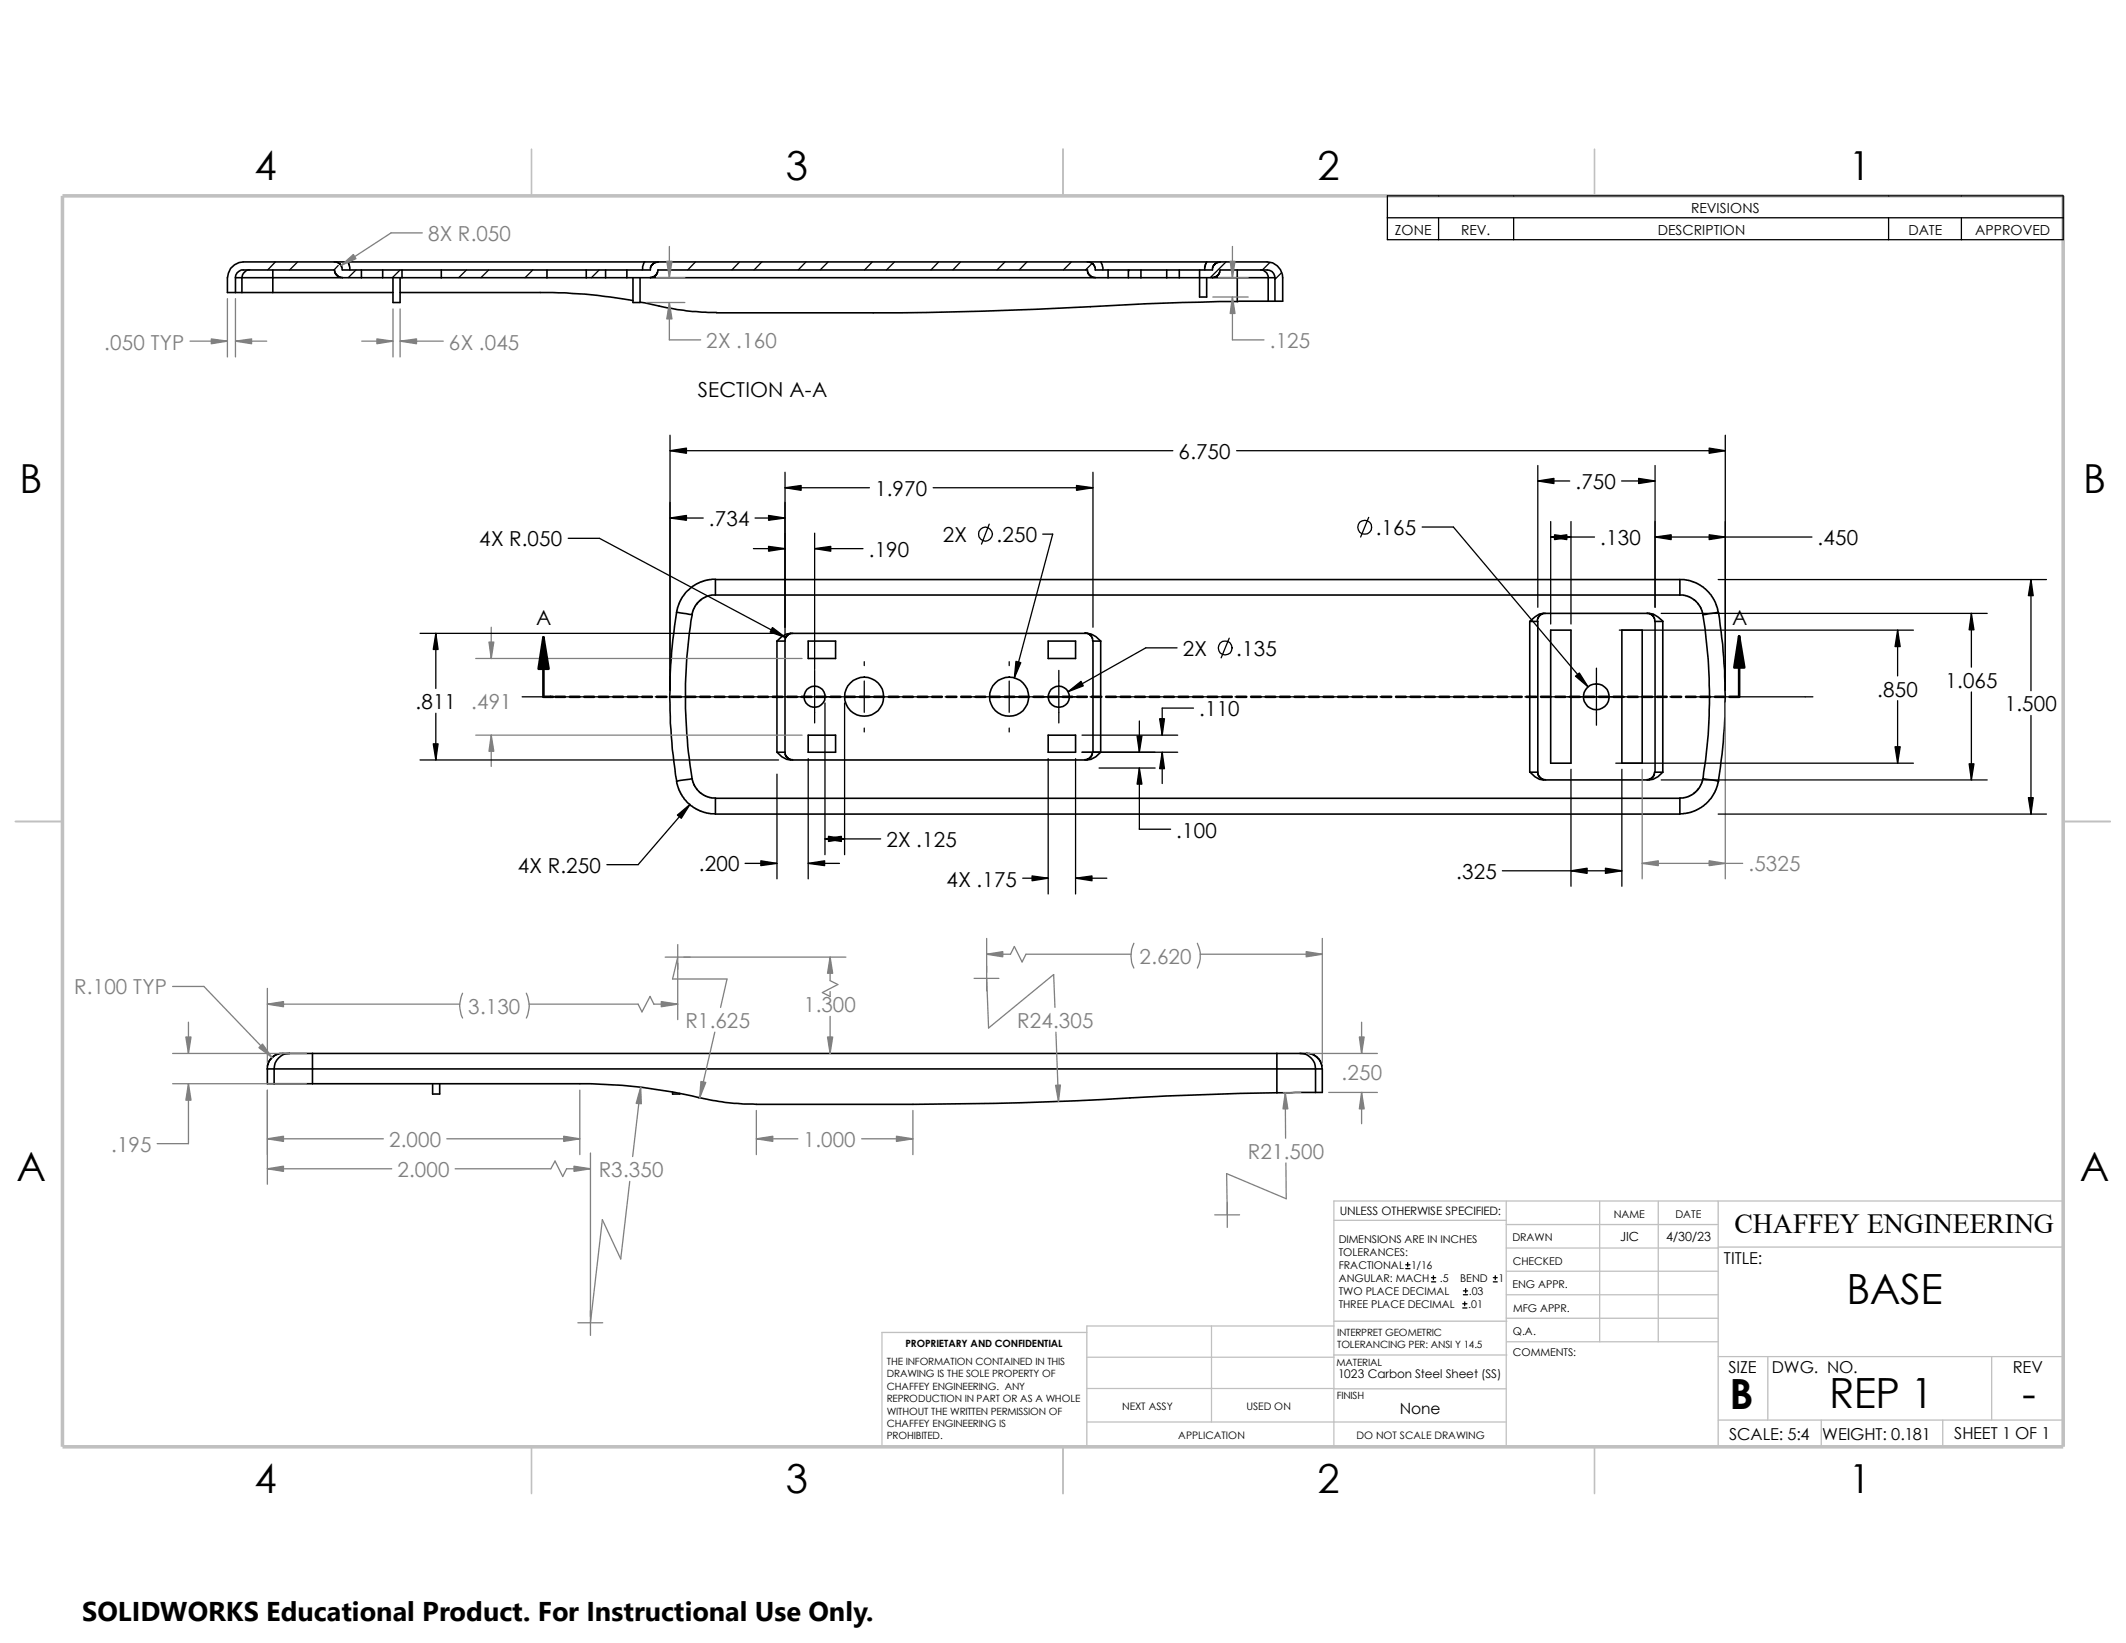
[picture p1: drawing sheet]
<svg xmlns="http://www.w3.org/2000/svg" width="279mm" height="216mm" viewBox="0 0 279 216" stroke-linecap="round" stroke-linejoin="round" font-family="sans-serif">
<g fill="none" stroke="#c0c0c0" stroke-width=".17">
<path d="M198 157.8v32.3M210.2 157.8v18.5M217.9 157.8v18.5M225.8 157.8v32.3M271.1 157.8h-95.8v32.3M142.8 175.1h-26.9v15M142.8 178.4h32.5M159.2 174.2v12.7M175.3 160.4h22.7M175.3 174.2h-32.5v15.9M175.3 178.1h22.7M175.3 173.6h22.7"/>
<path d="M198 160.9h27.8M198 164h27.8M198 167h27.8M198 173.2h27.8M198 170.1h27.8M198 176.3h27.8M225.8 163.9h45.3M225.8 178.3h45.3M232.3 178.3v8.3M261.7 178.3v8.3M142.8 182.5h32.5M142.8 186.9h55.2"/>
<path d="M175.3 182.5h22.7M225.8 186.6h45.3M239.4 186.6v3.5M255.3 186.6v3.5"/>
</g>
<path d="M69.8 19.6v6.1M139.7 19.6v6.1M209.5 19.6v6.1M2 107.9h6.2M271.1 107.9h6.2M69.8 190.1v6.2M139.7 190.1v6.2M209.5 190.1v6.2" fill="none" stroke="#c0c0c0" stroke-width=".21"/>
<path d="M8.2 25.7h262.9v164.4h-262.9z" fill="none" stroke="#c0c0c0" stroke-width=".47"/>
<g fill="none" stroke="#000" stroke-width=".21">
<path d="M30.9 36.5a1 1 0 0 1 1.1-1h12v.4l.2 .3 .4 .2 .4 .1M30.9 36.5v1.9M30.9 38.4h.9M30.9 36.5h.9M31.8 38.4h4.1M31.8 36.5v1.9M31.8 36.5h4.1M32.8 35.5a1.09 1.09 0 0 0-1 1M35.9 35.5v1M35.9 36.5h11.6M35.9 38.4h15.7M35.9 36.5v1.9"/>
<path d="M43.9 34.4l.4 .1 .4 .2 .2 .4 .1 .4h2.5M43.9 34.4h-11.9a2.12 2.12 0 0 0-2.1 2.1v1.9h1M43.9 34.4h1.8M45.7 34.4h39M45.7 34.4l.3 .7v.4M47.5 36.5h2.8M47.5 35.5h2.8M47.5 35.5v1M50.3 36.5h2.5M50.3 35.5h2.5M50.3 35.5v1M51.6 36.5v3.3h1v-3.3"/>
<path d="M52.6 38.4h18.4a62.9 62.9 0 0 1 12.2 1.1M52.8 35.5v1M52.8 36.5h5.2M52.8 35.5h5.2M58 36.5h13.9M58 35.5h13.9M58 35.5v1M71.9 35.5v1M71.9 36.5h5.1M71.9 35.5h5.1M77 36.5h2.6M77 35.5h2.6"/>
<path d="M77 35.5v1M79.6 36.5h2.8M79.6 35.5h2.8M79.6 35.5v1M82.4 36.5h67.5M82.4 35.5v1M83.2 36.5v3.3h.9v-3.3M84.1 39.7l2.5 .5a31.4 31.4 0 0 0 7.6 .9M84.7 34.4l-.2 .7-.1 .4M84.7 34.4h1.8M86.5 34.4l-.6 .2-.3 .3-.1 .6h-3.1M86.5 34.4h56.4"/>
<path d="M142.9 35.5l.1 .5 .3 .3 .6 .2M142.9 35.5h-56.5l-.1 .5-.3 .3-.5 .2M142.9 34.4h1.8M142.9 34.4l.4 .1 .4 .2 .2 .4 .1 .4M143.9 35.5h6M144.7 34.4h13.9M144.7 34.4l.2 .4v.7M145.6 35.5v1M148.3 35.5v1M149.9 35.5v1M149.9 36.5h3.4M149.9 35.5h3.4"/>
<path d="M153.3 36.5h9.3M153.3 35.5v1M155 35.5v1M157.6 35.5v3.5h1v-2.5M158.6 34.4h1.8M158.6 34.4l-.3 .7v.4M159.3 36.5l.6-.2 .3-.3 .1-.5h6.2a1 1 0 0 1 1.1 1M160.4 34.4l-.6 .2-.3 .3-.2 .6h-6M160.4 34.4h6.1a2.08 2.08 0 0 1 2.1 2.1v3.1h-1M162.6 39.6a438 438 0 0 0-22.9 .9l-10.7 .4-7.1 .2h-27.7M162.6 36.5h4.1M162.6 35.5v1"/>
<path d="M162.6 36.5v3.1M165.7 35.5a1.01 1.01 0 0 1 1 1M166.7 39.6h.9M166.7 36.5v3.1M166.7 36.5h.9M166.7 39.6h-4.1M167.6 36.5v3.1M94 78.2h126.8M94 78.2h-.5l-.6 .2-1 .6-.5 .6-.5 1.1M94 76.1l-1 .1-1.4 .5-1.2 .9-.7 .8-.5 .9-.3 1.2 2.1 .3a67.3 67.3 0 0 0-.1 21.5M220.8 78.2l.9 .1 1.2 .7 .6 .8 .3 1 2-.3a68 68 0 0 1 0 22.2M220.8 76.2h-126.8v2"/>
<path d="M220.8 76.2v2M220.8 76.2h.8l.9 .3 .7 .3 .9 .6 .8 .8 .4 .6 .4 1.2 .1 .5M88.9 80.4a71.4 71.4 0 0 0 0 22.3l2.1-.4 .2 .9 .7 .9 1.1 .6 1 .2M102.1 84.2h1.1v14.6M102.1 98.8h1.1M102.1 98.8l.6 .6 .7 .4 .5 .1h39l.5-.1 .6-.4 .7-.6M102.1 84.2l.6-.5 .7-.4 .5-.1h39l.5 .1 .6 .4 .7 .5M102.1 84.2v14.6M103.2 98.8v.4l.3 .4 .3 .2 .4 .1M104.2 83.2l-.6 .2-.3 .3-.2 .5M106.2 96.6h3.6v2.2h-3.6zM106.2 84.2h3.6v2.3h-3.6z"/>
<path d="M137.8 84.2h3.6v2.3h-3.6zM137.8 96.6h3.6v2.2h-3.6zM142.6 83.1l.4 .1 .4 .3 .2 .7M143.6 98.8l-.2 .6-.2 .2-.6 .3M143.6 84.2h1.1M143.6 84.2v14.6h1.1M144.7 84.2v14.6M201 81.7h1.1v19.8M201 81.7l1.3-1 .5-.1h13.9a2.91 2.91 0 0 1 1.8 1.1M201 81.7v19.8M203.1 80.6h-.3l-.4 .2-.3 .4-.1 .5M203.8 82.8h2.7v17.5h-2.7z"/>
<path d="M213.1 82.8h2.7v17.5h-2.7zM216.5 80.6h.3l.5 .3 .2 .8M217.5 81.7h1M217.5 81.7v19.8h1M218.5 81.7v19.8M223.8 80.8a66.9 66.9 0 0 1 0 21.5M88.9 102.7l.3 1.1 .3 .6 .4 .6 .9 .9 1.1 .7 1 .2 1.1 .2M201 101.5h1.1M201 101.5a2.97 2.97 0 0 0 1.8 1h13.9l.6-.1 .6-.3 .6-.6M202.1 101.5v.4l.3 .3 .3 .2 .4 .1M217.5 101.5l-.2 .5-.2 .2-.6 .3M220.8 104.9h-126.8v2.1"/>
<path d="M220.8 104.9v2.1h-126.8M223.8 102.3l2 .4M223.8 102.3l-.4 1.1-.6 .7-.9 .6-1.1 .2M225.8 102.7l-.3 1.1-.4 .7-.5 .7-.7 .7-.6 .4-1.1 .5-1.4 .1M38.1 138.4h-1.4l-.8 .4-.6 .7-.2 1M38.1 138.4h3M38.1 138.4a2.02 2.02 0 0 0-2.1 2.1M41.1 138.4v2.1M41.1 138.4h126.7M167.8 138.4v2.1M167.8 138.4h3.1M170.9 138.4h.8"/>
<path d="M170.9 138.4a2.02 2.02 0 0 1 2 2.1M171.7 138.4l1 .2 .7 .6 .3 .5 .1 .8M36 140.5h5.1M36 140.5h-.9v1.9h.9M36 142.4h5.1M36 140.5v1.9M41.1 142.4h35.1a66.4 66.4 0 0 1 15.6 1.8M41.1 140.5v1.9M41.1 140.5h126.7M56.9 142.4v1.4h.9v-1.4M88.4 143.5v.3h.9v-.1M167.8 140.5v3.1"/>
<path d="M167.8 143.6h-2.4a618.8 618.8 0 0 0-24 1.1l-10.7 .3-10.7 .1h-20.6a34 34 0 0 1-7.6-.9M167.8 140.5h5.1M172.9 143.6h-5.1M172.9 140.5h.9M172.9 140.5v3.1M173.8 140.5v3.1h-.9"/>
<circle cx="107.1" cy="91.6" r="1.4"/>
<circle cx="113.6" cy="91.6" r="2.57"/>
<circle cx="132.6" cy="91.6" r="2.57"/>
<circle cx="139.1" cy="91.6" r="1.4"/>
<circle cx="209.8" cy="91.6" r="1.68"/>
</g>
<g fill="none" stroke="#000" stroke-width=".17">
<path d="M36.2 34.4l-1 1.1M39.1 34.4l-1 1.1M44.4 34.9l-.5 .6M46.8 35.5l-1 1M52.6 35.5l-1 1M61.3 35.5l-1 1M64.2 35.5l-1 1M70 35.5l-1 1M78.7 35.5l-1 1M91.4 34.4l-1 1.1M97.2 34.4l-1 1.1M100.1 34.4l-1 1.1"/>
<path d="M105.9 34.4l-1 1.1M108.8 34.4l-1 1.1M114.6 34.4l-1 1.1M117.6 34.4l-1.1 1.1M123.4 34.4l-1.1 1.1M126.2 34.4l-1 1.1M132.1 34.4l-1.1 1.1M135 34.4l-1.1 1.1M140.8 34.4l-1.1 1.1M143.5 34.6l-.8 .9M148.5 35.5l-.2 .1M161.1 34.4l-2.1 2.1"/>
<path d="M166.9 34.5l-1 1M168.4 35.8l-.8 .9M182.3 25.7h88.8v5.8h-88.8zM182.3 28.6h88.8M189.1 28.6v2.9M198.9 28.6v2.9M248.2 28.6v2.9M257.8 28.6v2.9M88.1 59.2h66M88.1 57.2v33.5M162.5 59.2h64.2M226.7 57.2v33.5"/>
<path d="M74.7 70.7h4.1l24.5 13.1M88.1 68.1h4.3M99 72.1h4.2M99.2 68.1h4M103.2 62.1v21.3M103.2 64.1h11.1M107.1 70.1v17.9M107.1 72.1h6.3M122.6 64.1h21M130 68.9l-1 2.6M137 70.2h1.3l-5 18.9M143.6 62.1v20.3"/>
<path d="M179.9 68l-1.1 2.6M186.9 69.3h4.1l17.7 21M202.1 61.2v18.6M202.1 63.2h4.2M203.8 70.6h5.7M203.8 68.5v13.5M206.5 68.5v13.5M213.1 63.2h4.4M217.5 61.2v18.6M217.5 70.6h20.6M225.8 76.2h43.1M266.9 76.2v14.6"/>
<path d="M55.2 99.9h47.1M55.2 83.2h47.1M57.3 83.2v7.3M57.3 93.7v6.2M68.6 91.6h16.2M86.1 91.6h1.3M88.6 91.6h34.3M106.2 99.7v15.8M107.1 88.1v6.9M108.4 92.4v19.9M111 92.4v19.9M113.6 87v.5"/>
<path d="M113.6 89.5v4.1M113.6 95.7v.5M124.2 91.6h1.3M126.7 91.6h15.9M132.6 87v.5M132.6 89.5v4.1M132.6 95.7v.5M137.8 99.7v17.8M139.1 88.1v6.9M141.4 99.7v17.8M142.2 96.6h12.6M142.2 98.8h12.6"/>
<path d="M143.3 91.6h1.2M145.8 91.6h15.2M149.7 94.7v4.1M152.7 98.8v4.2M154.7 85.1h-4.1l-10.2 5.8M156.8 93h-4.1v3.6M161.5 83.9l-1 2.5M162.3 91.6h1.3M164.8 91.6h15.3M181.4 91.6h1.2M183.9 91.6h15.2M200.4 91.6h1.3"/>
<path d="M202.9 91.6h15.3M209.8 87.8v7.5M212.8 82.8h38.7M218.3 80.6h42.9M219.5 91.6h1.2M222 91.6h16.3M249.4 82.8v6M249.4 92.1v8.2M259.1 80.6v7.1M259.1 90.9v11.6M266.9 94v13M90.7 105.7l-6.8 7.9h-4.1"/>
<path d="M97.9 113.5h4.2M102.1 101.7v13.8M106.2 113.5h4.1M108.4 110.2h7.3M134.4 115.4h3.4M141.4 115.4h4.1M144.4 100.9h7.4M149.7 100.9v8.1h4.1M197.4 114.4h15.7M206.5 101.1v15.4M212.3 100.3h39.2M213.1 101.1v15.4"/>
<path d="M218.3 102.5h42.9M225.8 107h43.1M184.7 166.7h.6M184.7 166.2h.6M185 165.9v.6M188.1 168.4h.6M188.1 167.9h.6M188.4 167.6v.5M192.2 171.9h.6M192.2 171.3h.6M192.3 170.1h.6M192.3 169.6h.6"/>
<path d="M192.5 171.1v.5M192.6 169.3v.6M196.3 168.4h.5M196.3 167.9h.5M196.5 167.6v.5"/>
<circle cx="129.5" cy="70.2" r=".91"/>
<circle cx="179.3" cy="69.3" r=".91"/>
<circle cx="161" cy="85.1" r=".92"/>
</g>
<g fill="none" stroke="#808080" stroke-width=".17">
<path d="M29.9 39.2v7.7M30.9 39.2v7.7M55.5 30.6h-4.1l-6.6 4.3M85 39.8h5M86.3 36.5h3.7M88 32.4v4.1M88 39.8v4.9h4.1M159.4 39h4.6M160.1 36.5h3.9M162 39v5.7h4.1M162 32.4v4.1M25 44.8h4.9"/>
<path d="M30.9 44.8h4.2M47.5 44.8h4.1M51.6 40.6v6.3M52.6 44.8h5.7M52.6 40.6v6.3M62.5 96.6h42.9M62.5 86.5h42.9M64.6 82.4v4.1M64.6 96.6v4.1M226.7 92.4v23.1M215.8 101.1v14.4M215.8 113.5h13.2"/>
<path d="M22.7 138.4h17.6M22.7 129.6h4.1l9 9.4M24.8 134.3v4.1M35.1 132h25.3M35.1 129.9v9.8M60.8 130.5a3.7 3.7 0 0 0 0 3.3M69.2 130.5a3.7 3.7 0 0 1 0 3.3M69.6 132h14.3l.5 1 1-2.1 .5 1.1h3.2M87.4 125.8h23.8M89.1 125.8l-.7 2.9h7.1l-.8 3.7M89.1 124.1v9.9M93.9 135.6l-2 8.7"/>
<path d="M109.1 125.8v3.1l1 .5-2 1 1 .5v-.6M109.1 133.6v4.8M128 128.6h3.3M129.7 128.6l.2 6.5 8.6-7 .1 4.3M129.7 123.3v6.9M129.7 125.4h3.1l.5-1 1 2 .5-1h13.8M138.8 135.6l.3 9.1M149 124a3.7 3.7 0 0 0 0 3.2M157.4 124a3.7 3.7 0 0 1 0 3.2M157.7 125.4h16.1M171.7 138.4h9.3M173.8 123.3v16.4"/>
<path d="M178.9 134.3v4.1M22.7 142.4h17.6M24.8 142.4v7.9h-4.1M35.1 143.3v12.3M35.1 149.6h15.3M35.1 153.6h16.4M58.7 149.6h17.5M59.8 153.6h12.6l.5-1 1.1 2 .5-1h3.1M76.2 143.3v8.4M77.6 151.5v24M82.8 155.2l-1.2 10.2-2.4-5.1-1.6 13.5M84.2 142.9l-1.1 9.1"/>
<path d="M99.4 149.6h5.5M99.4 145.9v5.8M113.2 149.6h6.8M120 145.9v5.8M159.6 159.6h3.3M161.3 158v3.3M168.9 143.6l.1 6M169 152.8v4.7l-7.8-3.3 .1 5.4M170.9 143.6h-2.2M174.6 143.6h6.4M178.9 143.6v4.1M75.9 173.8h3.3"/>
</g>
<g fill="#808080" stroke="#808080" stroke-width=".17">
<path d="M86.9 131.6l2.2 .4-2.2 .3z"/>
<path d="M35.1 132l2.2-.4v.7z"/>
<path d="M109.1 125.8l.3 2.1h-.6z"/>
<path d="M24.4 136.3h.7l-.3 2.1z"/>
<path d="M108.8 136.3h.6l-.3 2.1z"/>
<path d="M24.8 142.4l.3 2.2h-.7z"/>
<path d="M74.1 149.3l2.1 .3-2.1 .4z"/>
<path d="M84.2 142.9l.1 2.1h-.7z"/>
<path d="M34.5 137.2l1.3 1.8-1.8-1.3z"/>
<path d="M35.1 149.6l2.2-.3v.7z"/>
<path d="M117.8 149.3l2.2 .3-2.2 .4z"/>
<path d="M138.7 142.6h.7l-.3 2.1z"/>
<path d="M92.1 142.1l.7 .1-.9 2.1z"/>
<path d="M99.4 149.6l2.2-.3v.7z"/>
<path d="M168.9 143.6l.3 2.1h-.6z"/>
<path d="M178.9 143.6l.4 2.1h-.7z"/>
<path d="M178.6 136.3h.7l-.4 2.1z"/>
<path d="M35.1 153.6l2.2-.4v.7z"/>
<path d="M75.4 153.2l2.2 .4-2.2 .3z"/>
<path d="M171.7 125.1l2.1 .3-2.1 .3z"/>
<path d="M129.7 125.4l2.1-.3v.6z"/>
<path d="M52.6 44.8l2.1-.3v.7z"/>
<path d="M49.5 44.5l2.1 .3-2.1 .4z"/>
<path d="M87.6 34.3h.7l-.3 2.2z"/>
<path d="M27.8 44.5l2.1 .3-2.1 .4z"/>
<path d="M88 39.8l.3 2.1h-.7z"/>
<path d="M30.9 44.8l2.2-.3v.7z"/>
<path d="M44.8 34.9l1.6-1.5 .4 .6z"/>
<path d="M162 39l.3 2.2h-.6z"/>
<path d="M161.7 34.3h.6l-.3 2.2z"/>
<path d="M64.6 96.6l.3 2.1h-.6z"/>
<path d="M64.3 84.4h.6l-.3 2.1z"/>
<path d="M215.8 113.5l2.1-.4v.6z"/>
<path d="M224.6 113.1l2.1 .4-2.1 .2z"/>
</g>
<g fill="#000" stroke="#000" stroke-width=".17">
<path d="M88.1 59.2l2.1-.3v.7zM224.6 58.9l2.1 .3-2.1 .4zM88.1 68.1l2.1-.4v.7zM101 71.8l2.2 .3-2.2 .3zM103.2 64.1l2.1-.3v.6zM101 67.7l2.2 .4-2.2 .3zM107.1 72.1l2.1-.3v.6zM141.5 63.8l2.1 .3-2.1 .3zM202.1 63.2l2.1-.3v.6zM203.8 70.6l2.1-.3v.6zM204.3 70.3l2.2 .3-2.2 .3zM215.3 62.9l2.2 .3-2.2 .3z"/>
<path d="M217.5 70.6l2.1-.3v.6zM224.6 70.3l2.1 .3-2.1 .3zM266.9 76.2l.3 2.1h-.6zM56.9 97.7h.7l-.3 2.2zM57.3 83.2l.3 2.1h-.7zM101.5 82.5l1.8 1.3-2.1-.7zM133.5 86.9l.7 .2-.9 2zM140.4 90.9l1.7-1.4 .3 .6zM149.4 96.7h.7l-.4 2.1zM152.7 98.8l.3 2.2h-.6zM152.4 94.4h.6l-.3 2.2zM207.1 88.9l.5-.5 1.1 1.9z"/>
<path d="M249.4 82.8l.3 2.2h-.7zM259.1 80.6l.3 2.2h-.6zM89 107.1l1.7-1.4-1.2 1.8zM100 113.1l2.1 .4-2.1 .2zM106.2 113.5l2.2-.4v.6zM108.4 110.2l2.2-.3v.7zM108.9 109.9l2.1 .3-2.1 .4zM135.6 115.1l2.2 .3-2.2 .3zM141.4 115.4l2.1-.3v.6zM149.7 100.9l.4 2.1h-.7zM206.5 114.4l2.1-.3v.7zM211 114.1l2.1 .3-2.1 .4z"/>
<path d="M249 98.1h.7l-.3 2.2zM258.8 100.4h.6l-.3 2.1zM266.6 104.8h.6l-.3 2.2z"/>
</g>
<path d="M71.4 83.7l.7 4.2h-1.3zM228.6 83.6l.6 4.1h-1.3z" fill="#000" stroke="#000" stroke-width=".34"/>
<g fill="none" stroke="#000" stroke-width=".34">
<path d="M71.4 83.7v7.9h1.3M73 91.6h1.3M74.9 91.6h1.3M76.8 91.6h1.3M78.7 91.6h1.3M80.6 91.6h1.3M82.5 91.6h1.3M84.4 91.6h1.3M86.3 91.6h1.3M88.2 91.6h1.3M90.1 91.6h1.3M92 91.6h1.3"/>
<path d="M93.9 91.6h1.3M95.8 91.6h1.3M97.7 91.6h1.3M99.7 91.6h1.2M101.6 91.6h1.2M103.5 91.6h1.2M105.4 91.6h1.2M107.3 91.6h1.2M109.2 91.6h1.2M111.1 91.6h1.3M113 91.6h1.3M114.9 91.6h1.3"/>
<path d="M116.8 91.6h1.3M118.7 91.6h1.3M120.6 91.6h1.3M122.5 91.6h1.3M124.4 91.6h1.3M126.3 91.6h1.3M128.2 91.6h1.3M130.1 91.6h1.3M132 91.6h1.3M133.9 91.6h1.3M135.8 91.6h1.3M137.8 91.6h1.2"/>
<path d="M139.7 91.6h1.2M141.6 91.6h1.2M143.5 91.6h1.2M145.4 91.6h1.2M147.3 91.6h1.2M149.2 91.6h1.3M151.1 91.6h1.3M153 91.6h1.3M154.9 91.6h1.3M156.8 91.6h1.3M158.7 91.6h1.3M160.6 91.6h1.3"/>
<path d="M162.5 91.6h1.3M164.4 91.6h1.3M166.3 91.6h1.3M168.2 91.6h1.3M170.1 91.6h1.3M172 91.6h1.3M173.9 91.6h1.3M175.9 91.6h1.2M177.8 91.6h1.2M179.7 91.6h1.2M181.6 91.6h1.2M183.5 91.6h1.2"/>
<path d="M185.4 91.6h1.2M187.3 91.6h1.3M189.2 91.6h1.3M191.1 91.6h1.3M193 91.6h1.3M194.9 91.6h1.3M196.8 91.6h1.3M198.7 91.6h1.3M200.6 91.6h1.3M202.5 91.6h1.3M204.4 91.6h1.3M206.3 91.6h1.3"/>
<path d="M208.2 91.6h1.3M210.1 91.6h1.3M212 91.6h1.3M214 91.6h1.2M215.9 91.6h1.2M217.8 91.6h1.2M219.7 91.6h1.2M221.6 91.6h1.2M223.5 91.6h1.2M225.4 91.6h1.3M228.6 83.6v8h-1.3"/>
</g>
<path d="M10.8 209.2h104.1v6.7h-104.1z" fill="#fff"/>
<g font-size="5.5">
<text x="242.7" y="171.4">BASE</text>
<text x="227.3" y="185.2">B</text>
<text x="240.4" y="185.1">REP 1</text>
<text x="265.8" y="185.1">-</text>
</g>
<g font-size="5.3">
<text x="33.4" y="23.7">4</text>
<text x="103.3" y="23.7">3</text>
<text x="173.1" y="23.7">2</text>
<text x="243" y="23.7">1</text>
<text x="2.6" y="64.7">B</text>
<text x="273.8" y="64.7">B</text>
<text x="2.2" y="155.2">A</text>
<text x="273.3" y="155.2">A</text>
<text x="33.4" y="196.2">4</text>
<text x="103.3" y="196.2">3</text>
<text x="173.1" y="196.2">2</text>
<text x="243" y="196.2">1</text>
</g>
<g font-size="3.6">
<text x="228" y="162">CHAFFEY ENGINEERING</text>
<text x="10.8" y="213">SOLIDWORKS Educational Product. For Instructional Use Only.</text>
</g>
<g font-size="2.7" fill="#808080">
<text x="56.3" y="31.7">8X R.050</text>
<text x="13.7" y="45.9">.050 TYP</text>
<text x="59" y="45.9">6X .045</text>
<text x="92.8" y="45.8">2X .160</text>
<text x="166.9" y="45.8">.125</text>
<text x="61.9" y="93.2">.491</text>
<text x="229.8" y="114.5">.5325</text>
<text x="9.8" y="130.7">R.100 TYP</text>
<text x="149.8" y="126.7">2.620</text>
<text x="61.5" y="133.2">3.130</text>
<text x="90.1" y="135.1">R1.625</text>
<text x="105.7" y="133">1.300</text>
<text x="133.7" y="135.1">R24.305</text>
<text x="176.3" y="141.9">.250</text>
<text x="14.6" y="151.4">.195</text>
<text x="51.1" y="150.7">2.000</text>
<text x="52.2" y="154.6">2.000</text>
<text x="78.7" y="154.7">R3.350</text>
<text x="105.6" y="150.7">1.000</text>
<text x="164" y="152.3">R21.500</text>
</g>
<g font-size="2.7">
<text x="91.7" y="52.1">SECTION A-A</text>
<text x="115" y="65.2">1.970</text>
<text x="154.9" y="60.3">6.750</text>
<text x="207" y="64.3">.750</text>
<text x="63" y="71.8">4X R.050</text>
<text x="93.2" y="69.1">.734</text>
<text x="123.9" y="71.2">2X</text>
<text x="131" y="71.2">.250</text>
<text x="180.8" y="70.3">.165</text>
<text x="210.3" y="71.7">.130</text>
<text x="238.9" y="71.7">.450</text>
<text x="114.2" y="73.2">.190</text>
<text x="70.5" y="82.2">A</text>
<text x="227.6" y="82.2">A</text>
<text x="155.4" y="86.2">2X</text>
<text x="162.5" y="86.2">.135</text>
<text x="54.6" y="93.2">.811</text>
<text x="157.6" y="94.1">.110</text>
<text x="246.7" y="91.5">.850</text>
<text x="255.7" y="90.4">1.065</text>
<text x="263.5" y="93.5">1.500</text>
<text x="116.5" y="111.3">2X .125</text>
<text x="154.6" y="110.1">.100</text>
<text x="68.1" y="114.7">4X R.250</text>
<text x="91.9" y="114.5">.200</text>
<text x="124.4" y="116.5">4X .175</text>
<text x="191.4" y="115.5">.325</text>
</g>
<g font-size="2.2">
<text x="226.6" y="166.1">TITLE:</text>
<text x="227.2" y="180.4">SIZE</text>
<text x="232.8" y="180.4">DWG. NO.</text>
<text x="264.5" y="180.5">REV</text>
<text x="227.2" y="189.2">SCALE: 5:4</text>
<text x="239.5" y="189.2">WEIGHT: 0.181</text>
<text x="256.8" y="189.1">SHEET 1 OF 1</text>
</g>
<text font-size="2" x="184" y="185.8">None</text>
<g font-size="1.8">
<text x="222.2" y="27.9">REVISIONS</text>
<text x="183.3" y="30.8">ZONE</text>
<text x="192" y="30.8">REV.</text>
<text x="217.9" y="30.8">DESCRIPTION</text>
<text x="250.8" y="30.8">DATE</text>
<text x="259.6" y="30.8">APPROVED</text>
</g>
<g font-size="1.7">
<text x="212.9" y="163">JIC</text>
<text x="218.9" y="163.1">4/30/23</text>
</g>
<text font-size="1.6" x="175.9" y="181.1">1023 Carbon Steel Sheet (SS)</text>
<text font-size="1.5" x="176.1" y="159.7">UNLESS OTHERWISE SPECIFIED:</text>
<g font-size="1.4">
<text x="212.1" y="160">NAME</text>
<text x="220.2" y="160.1">DATE</text>
<text x="175.9" y="163.4">DIMENSIONS ARE IN INCHES</text>
<text x="175.9" y="165.1">TOLERANCES:</text>
<text x="175.9" y="166.8">FRACTIONAL 1/16</text>
<text x="198.8" y="163.1">DRAWN</text>
<text x="198.8" y="166.3">CHECKED</text>
<text x="175.9" y="170.2">TWO PLACE DECIMAL</text>
<text x="175.9" y="171.9">THREE PLACE DECIMAL</text>
<text x="175.9" y="168.5">ANGULAR: MACH</text>
<text x="189.2" y="168.5">.5</text>
<text x="191.9" y="168.5">BEND</text>
<text x="193" y="171.9">.01</text>
<text x="193" y="170.2">.03</text>
<text x="196.9" y="168.5">1</text>
<text x="198.8" y="169.3">ENG APPR.</text>
<text x="198.8" y="172.4">MFG APPR.</text>
<text x="198.8" y="178.1">COMMENTS:</text>
<text x="198.8" y="175.4">Q.A.</text>
<text x="147.5" y="185.3">NEXT ASSY</text>
<text x="163.8" y="185.3">USED ON</text>
<text x="154.9" y="189.1">APPLICATION</text>
<text x="178.3" y="189.1">DO NOT SCALE DRAWING</text>
</g>
<g font-size="1.3">
<text x="116.5" y="179.3">THE INFORMATION CONTAINED IN THIS</text>
<text x="119" y="177">PROPRIETARY AND CONFIDENTIAL</text>
<text x="175.6" y="179.5">MATERIAL</text>
<text x="175.7" y="175.5">INTERPRET GEOMETRIC</text>
<text x="175.7" y="177.1">TOLERANCING PER: ANSI Y 14.5</text>
<text x="116.5" y="181">DRAWING IS THE SOLE PROPERTY OF</text>
<text x="116.5" y="182.6">CHAFFEY ENGINEERING. ANY</text>
<text x="116.5" y="184.2">REPRODUCTION IN PART OR AS A WHOLE</text>
<text x="116.5" y="185.9">WITHOUT THE WRITTEN PERMISSION OF</text>
<text x="175.7" y="183.9">FINISH</text>
<text x="116.5" y="189.1">PROHIBITED.</text>
<text x="116.5" y="187.5">CHAFFEY ENGINEERING IS</text>
</g>
</svg>
